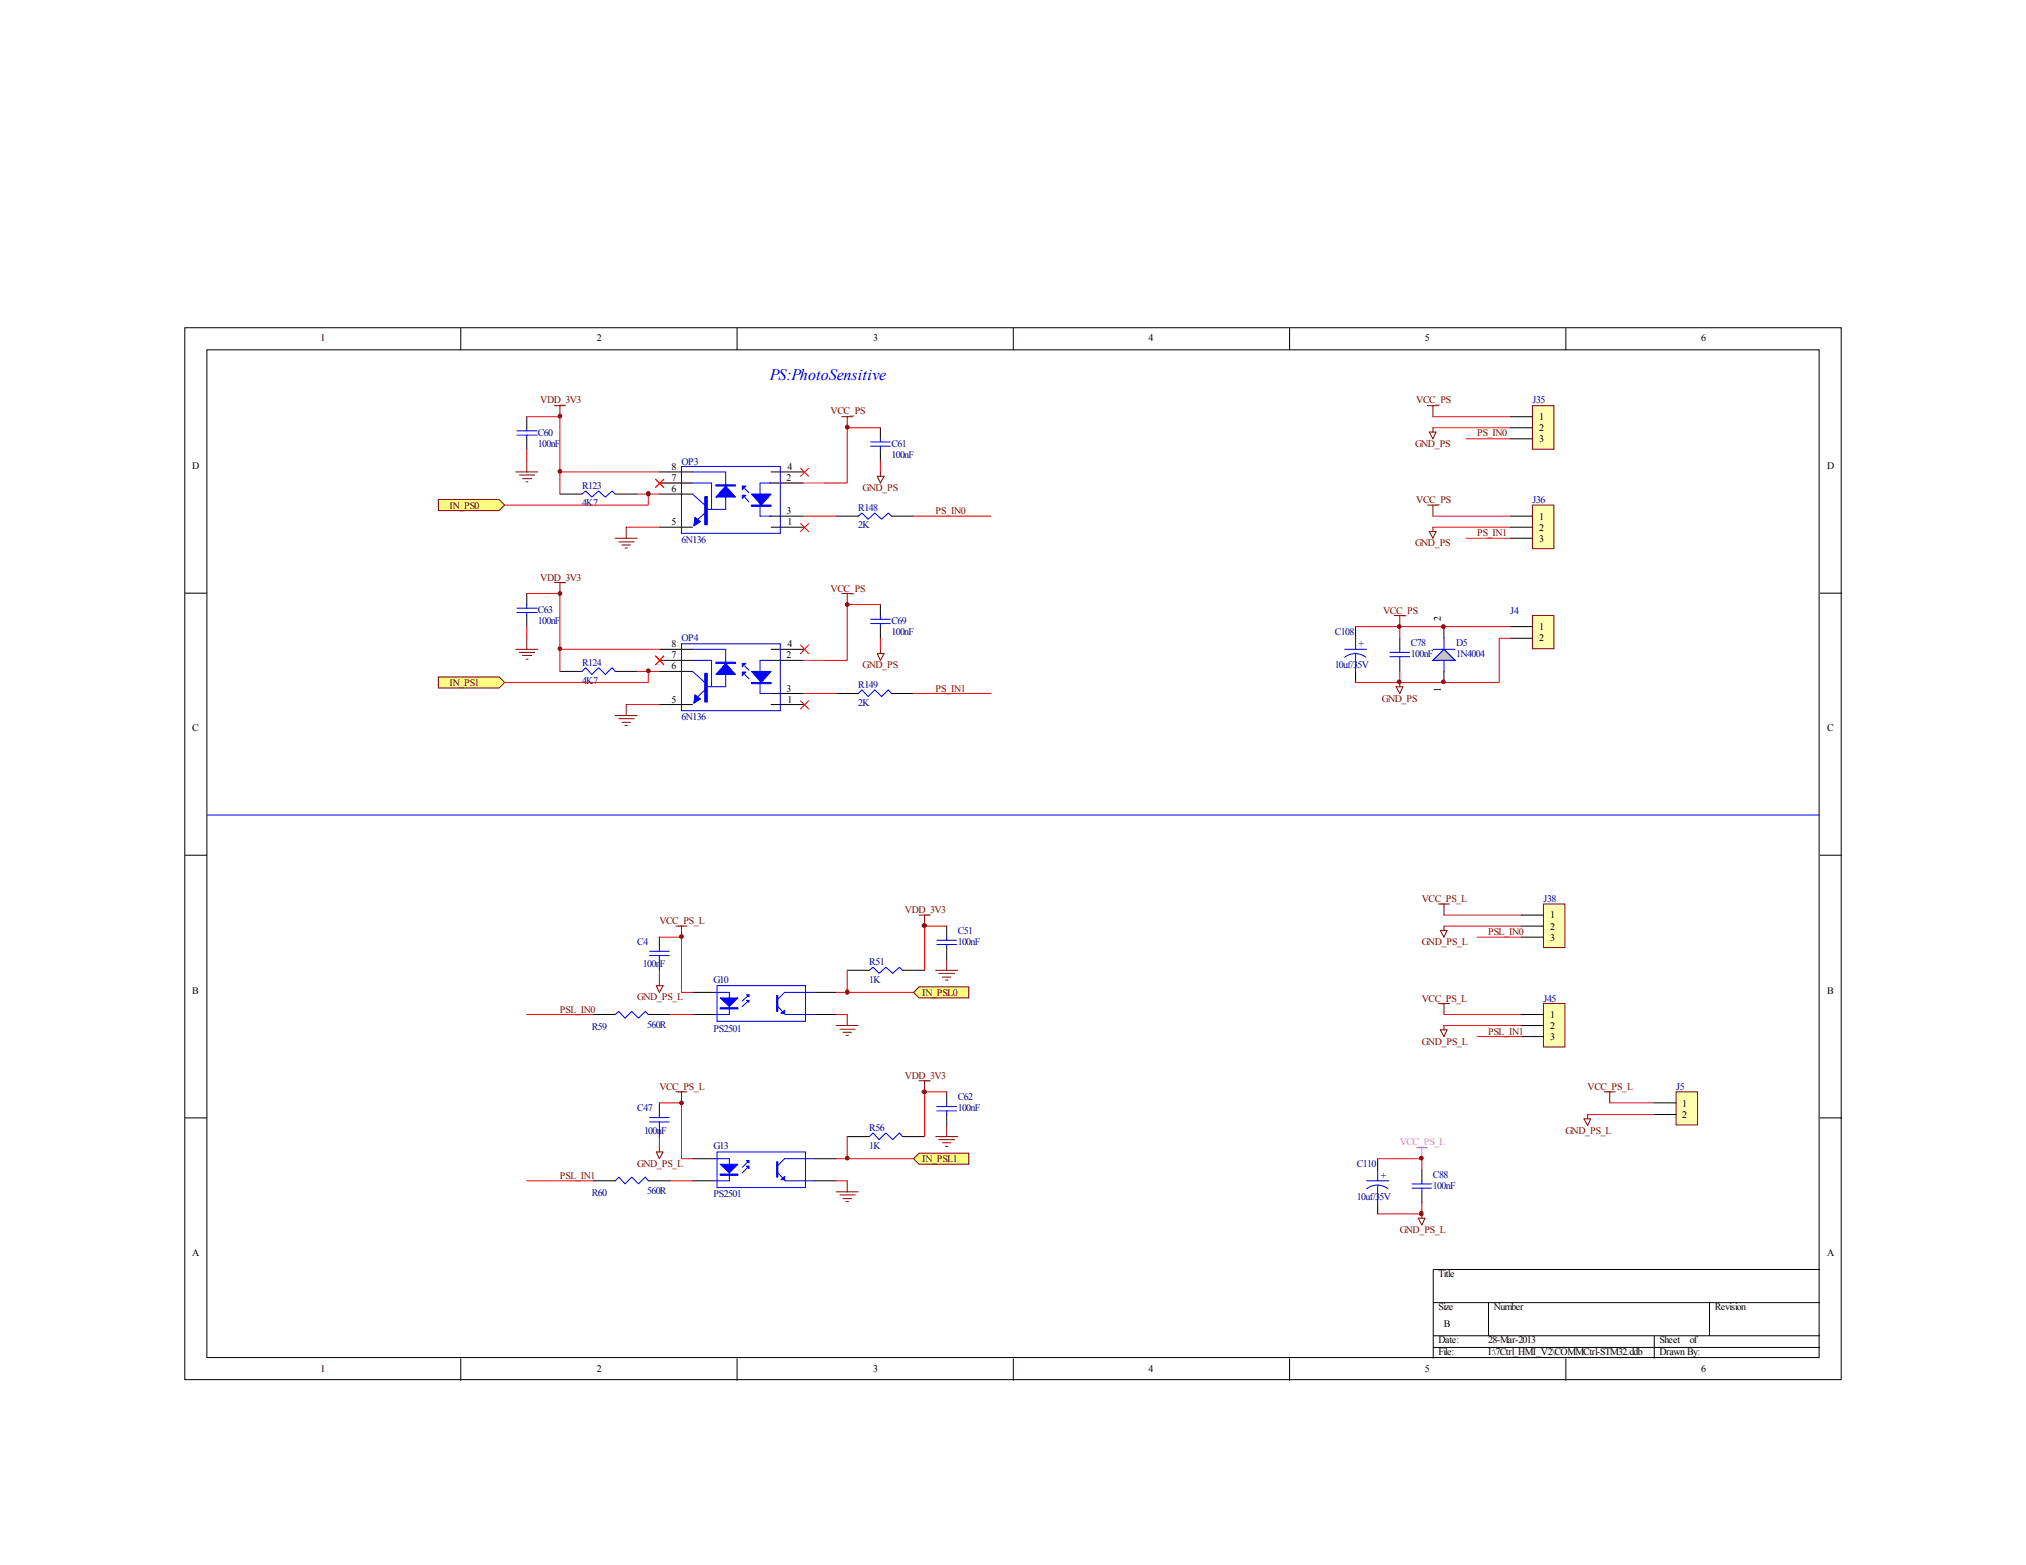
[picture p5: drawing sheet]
<svg xmlns="http://www.w3.org/2000/svg" width="279mm" height="216mm" viewBox="0 0 279 216" stroke-linecap="round" stroke-linejoin="round" font-family="sans-serif">
<g fill="none" stroke="#000" stroke-width=".14">
<path d="M25.5 45.2h228.4v145.1h-228.4zM28.5 48.3h222.4v139h-222.4zM63.5 45.3v3M101.6 45.3v3M139.7 45.3v3M177.8 45.3v3M215.9 45.3v3M25.5 81.8h3.1M186.9 86.4v1.7M186.9 92.6v1.5M193 88.1v1.5M193 91.1v1.5"/>
<path d="M251 81.8h3M25.5 118h3.1M251 118h3M25.5 154.2h3.1M251 154.2h3M197.7 179.7h53.3M205.3 179.7v4.6M235.8 179.7v4.6M251 175.1h-53.3v12.3M63.5 187.4v3.1M101.6 187.4v3.1M139.7 187.4v3.1"/>
<path d="M177.8 187.4v3.1M197.7 184.3h53.3M197.7 185.9h53.3M215.9 187.4v3.1M228.1 184.3v3.1"/>
</g>
<path d="M185.4 89.6h3.1M185.4 90.7a2.4 2.4 0 0 1 3 0M186.9 88.1v1.5M186.9 90.2v2.4M191.7 90.6h2.7M191.7 90h2.7M193 89.6v.4M193 90.6v.5" fill="none" stroke="#00f" stroke-width=".14"/>
<path d="M211.4 85h2.9v4.5h-2.9z" fill="#ffffb0"/>
<path d="M192.5 94.7h1l-.5 1zM193 94.1v.6M211.3 84.9h3v4.6h-3z" fill="none" stroke="#800000" stroke-width=".14"/>
<path d="M208.3 86.4h3M208.3 88.1h3" fill="none" stroke="#000" stroke-width=".14"/>
<path d="M197.6 57.5h10.7M197.6 59h10.7" fill="none" stroke="#ee0e22" stroke-width=".14"/>
<path d="M211.4 56h2.9v6h-2.9z" fill="#ffffb0"/>
<path d="M211.3 56h3v6h-3z" fill="none" stroke="#800000" stroke-width=".14"/>
<path d="M208.3 57.5h3M208.3 59h3M208.3 60.5h3" fill="none" stroke="#000" stroke-width=".14"/>
<path d="M197.6 71.2h10.7M197.6 72.7h10.7M202.2 60.5h6.1" fill="none" stroke="#ee0e22" stroke-width=".14"/>
<path d="M211.4 69.8h2.9v5.9h-2.9z" fill="#ffffb0"/>
<path d="M211.3 69.7h3v6h-3z" fill="none" stroke="#800000" stroke-width=".14"/>
<path d="M208.3 71.2h3M208.3 72.7h3M208.3 74.3h3" fill="none" stroke="#000" stroke-width=".14"/>
<path d="M202.2 74.3h6.1" fill="none" stroke="#ee0e22" stroke-width=".14"/>
<path d="M199.1 89.6l1.6 1.5h-3.1z" fill="#c0c0c0" stroke="#00f" stroke-width=".14"/>
<path d="M80.3 68.2l.5-.5 .8 .9 .9-.9 1 .9 .9-.9 .4 .5M94 64.3h13.6v9.3h-13.6zM95.5 66.6h2.6v3.7M95.5 65.1h4.6v5.2h-2.6M95.5 68.2l1.7 1.5M97.2 70.8l-.9 .8M102.7 67.4l.6 .6M102.7 68.6l.6 .7M106.3 66.6h-1.5v4.6h1.5M197.6 89.6h3.1M199.1 88.1v1.5M199.1 91.1v1.5" fill="none" stroke="#00f" stroke-width=".14"/>
<path d="M77.2 68.2h3.1M84.8 68.2h3.1M90.9 72.7h4.6M90.9 66.6h4.6M90.9 65.1h4.6M90.9 68.2h4.6M106.2 66.6h4.5M106.2 71.2h4.5M106.3 72.7h4.6M106.3 65.1h4.6M199.1 86.4v1.7M199.1 92.6v1.5" fill="none" stroke="#000" stroke-width=".14"/>
<g fill="none" stroke="#800000" stroke-width=".14">
<path d="M196.8 56h1.6M197.1 59.6h.9l-.4 .9zM197.6 56v1.5M197.6 59v.6M84.8 74.3h3.1M85.3 74.8h2.2M85.8 75.2h1.2M86.2 75.6h.3M86.4 72.7v1.6M196.8 69.7h1.6M197.1 73.3h.9l-.4 1zM197.6 69.7v1.5"/>
<path d="M197.6 72.7v.6"/>
</g>
<g fill="#00f" stroke="#00f" stroke-width=".14">
<path d="M103.6 68.2h2.7l-1.3 1.5z"/>
<path d="M102.4 67.1h.5l-.5 .5z"/>
<path d="M102.4 68.3h.5l-.5 .4z"/>
<path d="M100.1 67.1l1.3 1.5h-2.7z"/>
<path d="M95.8 71.4l.8 .6-.9 .6z"/>
<path d="M103.6 69.7h2.7v.1h-2.7z" fill-rule="evenodd"/>
<path d="M98.7 66.9h2.7v.2h-2.7z" fill-rule="evenodd"/>
<path d="M97.2 68.5h.3v3.9h-.3z" fill-rule="evenodd"/>
</g>
<path d="M86.4 72.7h4.5" fill="none" stroke="#ee0e22" stroke-width=".14"/>
<path d="M60.5 68.9h8.3l.8 .8-.8 .7h-8.3z" fill-rule="evenodd" fill="#ffff80" stroke="#800000" stroke-width=".14"/>
<g fill="none" stroke="#800000" stroke-width=".14">
<path d="M76.5 56h1.5M77.2 56v1.5M116.1 57.5h1.5M116.8 57.5v1.5M71.1 65.1h3.1M71.6 65.5h2.1M72.1 66h1.2M72.6 66.5h.2M72.6 63.6v1.5M121 65.7h.9l-.5 .9zM121.4 65.1v.6M84.8 98.7h3.1"/>
<path d="M85.3 99.1h2.2M85.8 99.7h1.2M86.4 97.2v1.5M86.2 100.1h.3"/>
</g>
<path d="M72.6 57.5h4.6v7.6M121.4 59h-4.6v7.6h-3M72.6 62.1v1.5M90.4 66.1l1.2 1.2M91.6 66.1l-1.2 1.2M110.7 71.2h4.6M121.4 63.6v1.5M126 71.2h10.7" fill="none" stroke="#f00" stroke-width=".14"/>
<path d="M87.9 68.2h3M89.4 68.2v1.5h-19.8M90.9 65.1h-13.7v3.1M110.7 66.6h3.1M86.4 97.2h4.5" fill="none" stroke="#ee0e22" stroke-width=".14"/>
<g fill="none" stroke="#000" stroke-width=".14">
<path d="M72.6 57.5v1.5M121.4 59v1.5M72.6 60.5v1.6M115.3 71.2h3.1M121.4 62.1v1.5M122.9 71.2h3.1M77.2 92.6h3.1M84.8 92.6h3.1M90.9 97.2h4.6M90.9 91.1h4.6M90.9 89.6h4.6M90.9 92.6h4.6"/>
<path d="M106.2 91.1h4.5M106.2 95.7h4.5M106.3 97.2h4.6M106.3 89.6h4.6"/>
</g>
<g fill="none" stroke="#00f" stroke-width=".14">
<path d="M71.3 59.4h2.8M72.6 59v.4M71.3 60h2.8M72.6 60v.5M118.4 71.2l.5-.4 .8 .8 .9-.8 1 .8 .9-.8 .4 .4M120.1 61.6h2.7M120.1 61h2.7M121.4 60.5v.5M121.4 61.6v.5M80.3 92.6l.5-.5 .8 .9 .9-.9 1 .9 .9-.9 .4 .5M94 88.8h13.6v9.2h-13.6zM95.5 91.1h2.6v3.6"/>
<path d="M95.5 89.6h4.6v5.1h-2.6M95.5 92.6l1.7 1.5M97.2 95.2l-.9 .9M102.7 91.9l.6 .6M102.7 93l.6 .6M106.3 91.1h-1.5v4.6h1.5"/>
</g>
<g fill="#00f" stroke="#00f" stroke-width=".14">
<path d="M103.6 92.6h2.7l-1.3 1.5z"/>
<path d="M102.4 91.5h.5l-.5 .4z"/>
<path d="M102.4 92.7h.5l-.5 .5z"/>
<path d="M100.1 91.5l1.3 1.5h-2.7z"/>
<path d="M95.8 95.8l.8 .6-.9 .6z"/>
<path d="M103.6 94.1h2.7v.2h-2.7z" fill-rule="evenodd"/>
<path d="M98.7 91.4h2.7v.1h-2.7z" fill-rule="evenodd"/>
<path d="M97.2 92.9h.3v4h-.3z" fill-rule="evenodd"/>
</g>
<path d="M60.5 93.4h8.3l.8 .7-.8 .8h-8.3z" fill-rule="evenodd" fill="#ffff80" stroke="#800000" stroke-width=".14"/>
<g fill="none" stroke="#800000" stroke-width=".14">
<path d="M71.1 89.6h3.1M71.6 90h2.1M72.1 90.4h1.2M72.6 90.9h.2M72.6 88.1v1.5M76.5 80.3h1.5M77.2 80.3v1.6M116.1 81.9h1.5M116.8 81.9v1.5M121 90.2h.9l-.5 .9zM121.4 89.6v.6M192.3 84.9h1.5"/>
<path d="M193 84.9v1.5M195.6 168.1h.9l-.4 .9zM196.1 167.5v.6"/>
</g>
<path d="M72.6 86.4v1.7M72.6 81.9h4.6v7.7M90.4 90.5l1.2 1.2M91.6 90.5l-1.2 1.2M110.7 95.7h4.6M121.4 83.4h-4.6v7.7h-3M121.4 88.1v1.5M126 95.7h10.7M186.9 86.4h21.4M193 86.4v1.7M193 92.6v1.5M208.3 88.1h-1.5v6h-19.9" fill="none" stroke="#f00" stroke-width=".14"/>
<path d="M87.9 92.6h3M89.4 92.6v1.5h-19.8M90.9 89.6h-13.7v3M110.7 91.1h3.1M199.1 126.2h10.7M199.1 127.8h10.7" fill="none" stroke="#ee0e22" stroke-width=".14"/>
<path d="M72.6 81.9v1.5M72.6 84.9v1.5M115.3 95.7h3.1M121.4 83.4v1.5M121.4 86.4v1.7M122.9 95.7h3.1M190 159.9v1.5M190 165.9v1.6M196.1 161.4v1.5M196.1 164.4v1.5" fill="none" stroke="#000" stroke-width=".14"/>
<g fill="none" stroke="#00f" stroke-width=".14">
<path d="M71.3 84.5h2.8M71.3 83.9h2.8M72.6 83.4v.5M72.6 84.5v.4M118.4 95.7l.5-.5 .8 .9 .9-.9 1 .9 .9-.9 .4 .5M120.1 86h2.7M120.1 85.4h2.7M121.4 84.9v.5M121.4 86v.4M28.5 112.4h222.5M188.5 162.9h3M188.5 164a2.4 2.4 0 0 1 2.9 0"/>
<path d="M190 161.4v1.5M190 163.5v2.4M194.7 163.9h2.7M194.7 163.3h2.7M196.1 162.9v.4M196.1 163.9v.5"/>
</g>
<g fill="#800000" stroke="#800000" stroke-width=".14">
<circle cx="77.2" cy="65" r=".25"/>
<circle cx="89.4" cy="68.1" r=".28"/>
<circle cx="116.8" cy="58.9" r=".25"/>
<circle cx="77.2" cy="89.5" r=".25"/>
<circle cx="89.4" cy="92.5" r=".25"/>
<circle cx="116.8" cy="83.4" r=".25"/>
</g>
<path d="M212.9 124.8h2.9v5.9h-2.9z" fill="#ffffb0"/>
<path d="M212.9 124.7h2.9v6h-2.9z" fill="none" stroke="#800000" stroke-width=".14"/>
<path d="M209.8 126.2h3.1M209.8 127.8h3.1M209.8 129.3h3.1" fill="none" stroke="#000" stroke-width=".14"/>
<path d="M199.1 140h10.7M203.7 129.3h6.1M199.1 141.5h10.7" fill="none" stroke="#ee0e22" stroke-width=".14"/>
<path d="M212.9 138.5h2.9v5.9h-2.9z" fill="#ffffb0"/>
<path d="M198.4 124.7h1.5M198.4 138.4h1.5M198.6 128.4h1l-.5 .9zM199.1 124.7v1.5M199.1 127.8v.6M199.1 138.4v1.6M212.9 138.4h2.9v6h-2.9zM198.6 142.1h1l-.5 .9zM199.1 141.5v.6" fill="none" stroke="#800000" stroke-width=".14"/>
<path d="M209.8 140h3.1M209.8 141.5h3.1M209.8 143h3.1" fill="none" stroke="#000" stroke-width=".14"/>
<path d="M203.7 143h6.1" fill="none" stroke="#ee0e22" stroke-width=".14"/>
<g fill="none" stroke="#f00" stroke-width=".14">
<path d="M90.4 66.1l1.2 1.2M91.6 66.1l-1.2 1.2M110.4 64.6l1.1 1.1M110.4 72.2l1.1 1.2M111.5 64.6l-1.1 1.1M111.5 72.2l-1.1 1.2M90.4 90.5l1.2 1.2M91.6 90.5l-1.2 1.2M110.4 88.9l1.1 1.3M110.4 96.6l1.1 1.2M111.5 88.9l-1.1 1.3M111.5 96.6l-1.1 1.2"/>
<path d="M190 159.9h6.1v1.5M196.1 165.9v1.6h-6.1"/>
</g>
<path d="M195.3 158.3h1.5M196.1 158.3v1.6" fill="none" stroke="#f0f" stroke-width=".14"/>
<g fill="#800000" stroke="#800000" stroke-width=".14">
<circle cx="193" cy="94.1" r=".25"/>
<circle cx="199.1" cy="94.1" r=".25"/>
<circle cx="199.1" cy="86.4" r=".25"/>
<circle cx="193" cy="86.4" r=".25"/>
<circle cx="77.2" cy="81.9" r=".25"/>
<circle cx="77.2" cy="57.4" r=".25"/>
</g>
<path d="M231.2 150.7h2.9v4.5h-2.9z" fill="#ffffb0"/>
<path d="M126.7 126.2h1.6M127.5 126.2v1.6M221.2 150.6h1.6M222 150.6v1.5M231.1 150.6h3v4.6h-3z" fill="none" stroke="#800000" stroke-width=".14"/>
<path d="M81.8 140h3M89.4 140h3.1M116.8 133.9h3.1M124.5 133.9h3M228.1 152.1h3M228.1 153.8h3" fill="none" stroke="#000" stroke-width=".14"/>
<path d="M218.9 153.8h9.2M222 152.1h6.1" fill="none" stroke="#ee0e22" stroke-width=".14"/>
<path d="M84.8 140l.5-.5 .9 1 .9-1 1 1 .9-1 .4 .5M119.9 133.9l.5-.5 .8 .9 1-.9 .9 .9 .9-.9 .5 .5" fill="none" stroke="#00f" stroke-width=".14"/>
<path d="M126 136.9l.7-.8h6.9v1.6h-6.9z" fill-rule="evenodd" fill="#ffff80" stroke="#800000" stroke-width=".14"/>
<path d="M90.9 129.3v1.5M90.9 132.3v1.6M95.5 136.9h3.1M95.5 140h3.1M112.3 136.9h3M112.3 140h3M116.8 156.8h3.1M124.5 156.8h3M81.8 162.9h3M89.4 162.9h3.1" fill="none" stroke="#000" stroke-width=".14"/>
<path d="M89.6 131.8h2.7M89.6 131.2h2.7M90.9 130.8v.4M90.9 131.8v.5M98.6 136.9h2v3.1h-2M98.9 136h12.2v4.9h-12.2zM103.3 138l-.9 .9M103.3 137.2l-.9 .9M107.3 138.9l1 1.1h4M112.3 136.9h-4.1l-.9 .9M119.9 156.8l.5-.5 .8 .9 1-.9 .9 .9 .9-.9 .5 .5M84.8 162.9l.5-.5 .9 .9 .9-.9 1 .9 .9-.9 .4 .5" fill="none" stroke="#00f" stroke-width=".14"/>
<g fill="#00f" stroke="#00f" stroke-width=".14">
<path d="M99.3 137.7h2.5l-1.2 1.2z"/>
<path d="M103 137.2h.3v.3z"/>
<path d="M103 138h.3v.3z"/>
<path d="M107.7 139.8l.5-.4v.4z"/>
<path d="M99.3 139h2.5v.2h-2.5z" fill-rule="evenodd"/>
<path d="M107.1 137.3h.2v2.2h-.2z" fill-rule="evenodd"/>
</g>
<path d="M90.5 136h.9l-.5 .9zM90.9 135.4v.6M93.2 127.8h1.5M94 127.8v1.5M116.8 140v1.5M115.3 141.5h3.1M115.8 142h2.1M116.2 142.4h1.2M116.7 142.8h.3M126.7 149.1h1.6M127.5 149.1v1.5" fill="none" stroke="#800000" stroke-width=".14"/>
<path d="M94 129.3v7.6" fill="none" stroke="#ee0e22" stroke-width=".14"/>
<path d="M90.9 133.9v1.5M90.9 129.3h3.1M92.5 140h3M94 136.9h1.5M116.8 133.9v3M127.5 129.3v4.6" fill="none" stroke="#f00" stroke-width=".14"/>
<path d="M126 159.9l.7-.8h6.9v1.5h-6.9z" fill-rule="evenodd" fill="#ffff80" stroke="#800000" stroke-width=".14"/>
<path d="M130.6 127.8v1.5M130.6 130.8v1.5M90.9 152.1v1.7M90.9 155.3v1.5M95.5 159.9h3.1M112.3 159.9h3M130.6 150.6v1.5M130.6 153.8v1.5M95.5 162.9h3.1M112.3 162.9h3" fill="none" stroke="#000" stroke-width=".14"/>
<g fill="none" stroke="#00f" stroke-width=".14">
<path d="M129.2 130.3h2.7M129.2 129.7h2.7M130.6 129.3v.4M130.6 130.3v.5M89.6 154.8h2.7M89.6 154.2h2.7M90.9 153.8v.4M90.9 154.8v.5M98.6 159.9h2v3h-2M98.9 158.9h12.2v4.9h-12.2zM112.3 159.9h-4.1l-.9 .9M129.2 153.2h2.7"/>
<path d="M129.2 152.7h2.7M130.6 152.1v.6M130.6 153.2v.6M103.3 160.9l-.9 .9M103.3 160.1l-.9 .9M107.3 161.8l1 1.1h4"/>
</g>
<g fill="#00f" stroke="#00f" stroke-width=".14">
<path d="M99.3 160.6h2.5l-1.2 1.2z"/>
<path d="M103 160.1h.3v.3z"/>
<path d="M103 160.9h.3v.3z"/>
<path d="M107.7 162.7l.5-.4v.4z"/>
<path d="M99.3 162h2.5v.1h-2.5z" fill-rule="evenodd"/>
<path d="M107.1 160.3h.2v2.1h-.2z" fill-rule="evenodd"/>
</g>
<g fill="none" stroke="#800000" stroke-width=".14">
<path d="M129 133.9h3.1M129.5 134.3h2.2M130 134.8h1.1M130.4 135.2h.3M130.6 132.3v1.6M90.5 158.9h.9l-.5 1zM90.9 158.3v.6M93.2 150.6h1.5M94 150.6v1.5M129 156.8h3.1M129.5 157.2h2.2M130 157.6h1.1"/>
<path d="M130.4 158.2h.3M130.6 155.3v1.5M218.4 154.3h1l-.5 1zM218.9 153.8v.5M115.3 164.4h3.1M115.8 164.8h2.1M116.2 165.4h1.2M116.7 165.8h.3M116.8 162.9v1.5"/>
</g>
<path d="M94 152.1v7.8" fill="none" stroke="#ee0e22" stroke-width=".14"/>
<g fill="none" stroke="#f00" stroke-width=".14">
<path d="M72.6 140h9.2M115.3 140h1.5M115.3 136.9h10.7M130.6 127.8h-3.1v1.5M90.9 156.8v1.5M90.9 152.1h3.1M94 159.9h1.5M115.3 159.9h10.7M116.8 156.8v3.1M130.6 150.6h-3.1v6.2M72.6 162.9h9.2M92.5 162.9h3"/>
<path d="M115.3 162.9h1.5"/>
</g>
<g fill="#800000" stroke="#800000" stroke-width=".14">
<circle cx="127.5" cy="127.7" r=".28"/>
<circle cx="116.8" cy="136.9" r=".28"/>
<circle cx="127.5" cy="150.6" r=".28"/>
<circle cx="116.8" cy="159.8" r=".25"/>
<circle cx="196" cy="159.8" r=".25"/>
<circle cx="196" cy="167.4" r=".28"/>
<circle cx="94" cy="129.2" r=".25"/>
<circle cx="94" cy="152.1" r=".25"/>
</g>
<text font-size="2.2" fill="#00f" x="106.2" y="52.4">PS:PhotoSensitive</text>
<g font-size="1.4">
<text x="44.2" y="47.1">1</text>
<text x="82.3" y="47.1">2</text>
<text x="120.4" y="47.1">3</text>
<text x="158.4" y="47.1">4</text>
<text x="196.5" y="47.1">5</text>
<text x="234.6" y="47.1">6</text>
<text x="212.3" y="57.9">1</text>
<text x="212.3" y="59.4">2</text>
<text x="26.5" y="64.7">D</text>
<text x="92.6" y="64.9">8</text>
<text x="108.6" y="64.9">4</text>
<text x="212.3" y="61">3</text>
<text x="252" y="64.7">D</text>
<text x="92.6" y="67.9">6</text>
<text x="92.6" y="66.4">7</text>
<text x="108.5" y="66.4">2</text>
<text x="108.5" y="71">3</text>
<text x="212.3" y="71.7">1</text>
<text x="92.6" y="72.5">5</text>
<text x="108.6" y="72.5">1</text>
<text x="212.3" y="73.2">2</text>
<text x="212.3" y="74.8">3</text>
<text x="92.6" y="89.2">8</text>
<text x="108.6" y="89.2">4</text>
<text x="198.7" y="85.7" transform="rotate(-90 198.7 85.7)">2</text>
<text x="212.3" y="87">1</text>
<text x="212.3" y="88.5">2</text>
<text x="92.6" y="92.3">6</text>
<text x="92.6" y="90.8">7</text>
<text x="108.5" y="90.8">2</text>
<text x="108.5" y="95.4">3</text>
<text x="198.7" y="95.5" transform="rotate(-90 198.7 95.5)">1</text>
<text x="26.5" y="100.8">C</text>
<text x="92.6" y="96.9">5</text>
<text x="108.6" y="96.9">1</text>
<text x="252" y="100.8">C</text>
<text x="213.8" y="126.7">1</text>
<text x="213.8" y="128.3">2</text>
<text x="213.8" y="129.8">3</text>
<text x="26.5" y="137.1">B</text>
<text x="252" y="137.1">B</text>
<text x="213.8" y="140.5">1</text>
<text x="213.8" y="142">2</text>
<text x="213.8" y="143.5">3</text>
<text x="232" y="152.7">1</text>
<text x="232" y="154.2">2</text>
<text x="26.5" y="173.3">A</text>
<text x="252" y="173.3">A</text>
<text x="198.4" y="176.2">Title</text>
<text x="198.4" y="185.3">Date:</text>
<text x="198.4" y="180.8">Size</text>
<text x="199.1" y="183.1">B</text>
<text x="205.2" y="185.3">28-Mar-2013</text>
<text x="206" y="180.8">Number</text>
<text x="228.8" y="185.3">Sheet</text>
<text x="233" y="185.3">of</text>
<text x="236.5" y="180.8">Revision</text>
<text x="44.2" y="189.2">1</text>
<text x="82.3" y="189.2">2</text>
<text x="120.4" y="189.2">3</text>
<text x="158.4" y="189.2">4</text>
<text x="196.5" y="189.2">5</text>
<text x="198.4" y="186.9">File:</text>
<text x="205.2" y="186.9">I:\7Ctrl_HMI_V2\COMMCtrl-STM32.ddb</text>
<text x="228.8" y="186.9">Drawn By:</text>
<text x="234.6" y="189.2">6</text>
</g>
<g font-size="1.4" fill="#800000">
<text x="74.5" y="55.6">VDD_3V3</text>
<text x="114.6" y="57.2">VCC_PS</text>
<text x="195.3" y="55.6">VCC_PS</text>
<text x="195.2" y="61.6">GND_PS</text>
<text x="203.7" y="60.2">PS_IN0</text>
<text x="62" y="70.2">IN_PS0</text>
<text x="119" y="67.7">GND_PS</text>
<text x="129" y="71">PS_IN0</text>
<text x="195.3" y="69.4">VCC_PS</text>
<text x="195.2" y="75.4">GND_PS</text>
<text x="203.7" y="74">PS_IN1</text>
<text x="74.5" y="80.1">VDD_3V3</text>
<text x="114.6" y="81.6">VCC_PS</text>
<text x="190.8" y="84.7">VCC_PS</text>
<text x="62" y="94.6">IN_PS1</text>
<text x="119" y="92.2">GND_PS</text>
<text x="129" y="95.4">PS_IN1</text>
<text x="190.6" y="96.8">GND_PS</text>
<text x="124.8" y="125.9">VDD_3V3</text>
<text x="196.1" y="124.4">VCC_PS_L</text>
<text x="90.9" y="127.4">VCC_PS_L</text>
<text x="196.1" y="130.4">GND_PS_L</text>
<text x="205.2" y="129">PSL_IN0</text>
<text x="127.2" y="137.4">IN_PSL0</text>
<text x="77.2" y="139.7">PSL_IN0</text>
<text x="87.9" y="138">GND_PS_L</text>
<text x="196.1" y="138.2">VCC_PS_L</text>
<text x="205.2" y="142.7">PSL_IN1</text>
<text x="124.8" y="148.8">VDD_3V3</text>
<text x="196.1" y="144.1">GND_PS_L</text>
<text x="90.9" y="150.4">VCC_PS_L</text>
<text x="218.9" y="150.4">VCC_PS_L</text>
<text x="87.9" y="161">GND_PS_L</text>
<text x="127.2" y="160.4">IN_PSL1</text>
<text x="215.9" y="156.4">GND_PS_L</text>
<text x="77.2" y="162.6">PSL_IN1</text>
<text x="193" y="170.1">GND_PS_L</text>
</g>
<g font-size="1.4" fill="#000080">
<text x="211.3" y="55.6">J35</text>
<text x="74.2" y="60.1">C60</text>
<text x="74.2" y="61.6">100nF</text>
<text x="94" y="64.1">OP3</text>
<text x="122.9" y="61.6">C61</text>
<text x="122.9" y="63.2">100nF</text>
<text x="80.3" y="67.4">R123</text>
<text x="80.3" y="69.9">4K7</text>
<text x="118.4" y="70.4">R148</text>
<text x="211.3" y="69.4">J36</text>
<text x="94" y="74.9">6N136</text>
<text x="118.4" y="72.9">2K</text>
<text x="74.2" y="84.5">C63</text>
<text x="74.2" y="86">100nF</text>
<text x="94" y="88.5">OP4</text>
<text x="122.9" y="86">C69</text>
<text x="122.9" y="87.5">100nF</text>
<text x="184.1" y="87.5">C108</text>
<text x="187.4" y="89.2">+</text>
<text x="194.6" y="89.2">C78</text>
<text x="200.8" y="89.2">D5</text>
<text x="208.3" y="84.7">J4</text>
<text x="80.3" y="91.9">R124</text>
<text x="80.3" y="94.3">4K7</text>
<text x="118.4" y="94.9">R149</text>
<text x="184.1" y="92.2">10uf/35V</text>
<text x="194.6" y="90.7">100nF</text>
<text x="200.8" y="90.7">1N4004</text>
<text x="94" y="99.3">6N136</text>
<text x="118.4" y="97.4">2K</text>
<text x="212.8" y="124.4">J38</text>
<text x="87.9" y="130.4">C4</text>
<text x="132.1" y="128.9">C51</text>
<text x="132.1" y="130.4">100nF</text>
<text x="88.6" y="133.4">100nF</text>
<text x="98.4" y="135.6">G10</text>
<text x="119.9" y="133.1">R51</text>
<text x="119.9" y="135.6">1K</text>
<text x="81.6" y="142.2">R59</text>
<text x="89.2" y="141.8">560R</text>
<text x="98.4" y="142.3">PS2501</text>
<text x="212.8" y="138.2">J45</text>
<text x="87.9" y="153.2">C47</text>
<text x="132.1" y="151.7">C62</text>
<text x="132.1" y="153.2">100nF</text>
<text x="231.1" y="150.4">J5</text>
<text x="88.8" y="156.5">100nF</text>
<text x="98.4" y="158.5">G13</text>
<text x="119.9" y="156">R56</text>
<text x="119.9" y="158.5">1K</text>
<text x="187.1" y="161">C110</text>
<text x="81.6" y="165">R60</text>
<text x="89.2" y="164.8">560R</text>
<text x="98.4" y="165.2">PS2501</text>
<text x="187.1" y="165.5">10uf/35V</text>
<text x="190.4" y="162.6">+</text>
<text x="197.6" y="162.5">C88</text>
<text x="197.6" y="164">100nF</text>
</g>
<text font-size="1.4" fill="#f0f" x="193" y="158">VCC_PS_L</text>
</svg>
